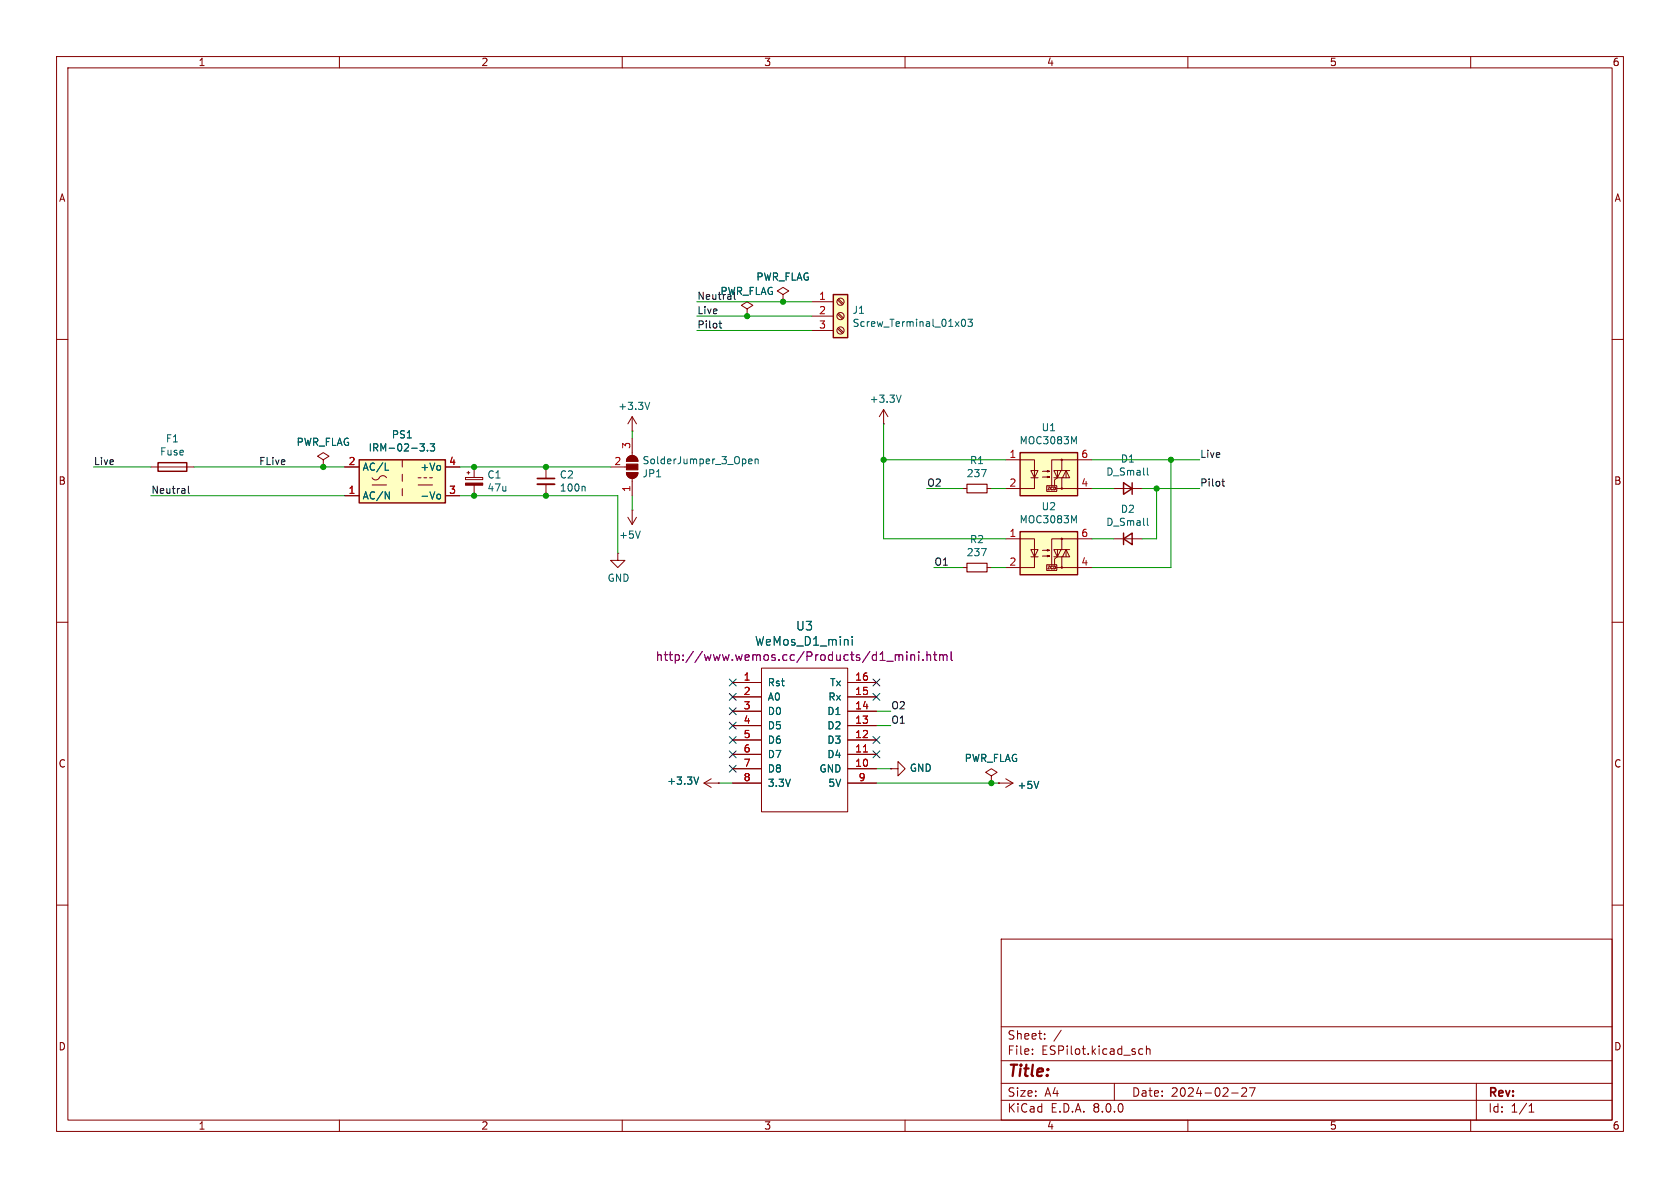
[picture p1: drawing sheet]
<svg xmlns="http://www.w3.org/2000/svg" width="297mm" height="210mm" viewBox="0 0 297 210" stroke-linecap="round" stroke-linejoin="round" font-family="sans-serif">
<g fill="none" stroke="#840000" stroke-width=".18">
<path d="M10 10h277v190h-277zM12 12h273v186h-273zM60 10v2M110 10v2M160 10v2M210 10v2M260 10v2M10 60h2M285 60h2M10 110h2M285 110h2M157.5 135.9h1.2v-1.3l1.3 1.3-1.3 1.3v-1.3"/>
<path d="M157.5 135.9h.1M175.3 137.2l1-.7-1-.6-1.1 .6 1.1 .7v1.2M175.3 138.4h.1M176.5 138.4h.1M176.5 138.4h2.6M177.8 137.7l1.3 .7M179.1 138.4l-1.3 .8M10 160h2M285 160h2M177 166h108v32h-108zM60 198v2M110 198v2"/>
<path d="M160 198v2M177 194.5h108M177 191.5h108M177 187.5h108M177 181.5h108M182.5 186.3v.1M182.5 185.5v.1M184.7 183.6v.1M184.7 182.8v.1M187.6 182.1l-1.3 2M197 191.5v3M201.4 186.3l.2 .1 .4-.1"/>
<path d="M202 185.5l-.4-.1-.2 .1M202.7 185.5l.2-.1 .3 .1 .1 .9M202.7 184.9v1.5M210 198v2M217.7 193.2h1.2M219.5 192.4l.6-.1 .2 .1 .1 .3-.9 1.1h.9M220.9 192.3h1l-.7 1.5M260 198v2M261 191.5v6.5M270.3 196.6h.9M270.3 195.5l.4-.4v1.5"/>
</g>
<path d="M183.6 138.1l-.4 1.3" fill="none" stroke="#006464" stroke-width=".18"/>
<path d="M63.5 81.3h15.2v7.6h-15.2z" fill="#ffffc2"/>
<path d="M63.5 81.3h15.2v7.6h-15.2zM198.6 85.3l1.6 1.1-1.6 1zM198.6 95.3l1.6-1.1v2.1zM198.6 94.2v2.1M200.2 85.3v2.1" fill="none" stroke="#840000" stroke-width=".25"/>
<g fill="none" stroke="#840000" stroke-width=".18">
<path d="M132.1 54.6l1-.6-1-.7-1 .7 1 .6v1.3M132.1 55.9h.1M138.4 52.1l1-.7-1-.6-1 .6 1 .7v1.2M138.4 53.3h.1M111.8 77.5v3M156.2 74.9h.1M156.2 72.4l-.8 1.3M156.2 72.4v2.5M156.2 72.4l.8 1.3M61 87.6h2.5M61 82.6h2.5M65.8 84.5a.8 .8 0 0 0 .8 .3 .8 .8 0 0 0 .6-.6 .73 .73 0 0 1 1.1 .3"/>
<path d="M65.8 85.7h2.5M71.1 81.3v1.3M71.1 83.8v1.3M71.1 86.4v1.2M73.9 85.7h2.6M73.9 84.5h.5M74.9 84.5h.5M75.9 84.5h.6M78.7 87.6h2.6M78.7 82.6h2.6M82.3 84.4h3v.4h-3zM82.5 83.6h.6"/>
<path d="M82.8 83.3v.5M83.8 82.6v1.8M83.8 85.8v1.8M96.5 82.6v2M96.5 85.6v2M107.9 82.6h2.8M109.2 97.8v1.3h1.3l-1.3 1.2-1.3-1.2h1.3M109.2 97.8h.1M110.7 83.6h2.1a1.02 1.02 0 0 1-1 1 1.02 1.02 0 0 1-1.1-1zM111 80.8a1.02 1.02 0 0 1 1.1-.2 1.02 1.02 0 0 1 .7 .9h-2.1zM111.8 84.6v3M196.8 86.4h5.1"/>
<path d="M196.8 95.3h5.1M124.5 138.4l1.2 .8M124.5 138.4h2.5M125.7 137.7l-1.2 .7M127 138.4h.1"/>
</g>
<g fill="none" stroke="#006464" stroke-width=".18">
<path d="M74.2 78.5h.8l-.4 .4 .4 .2v.4l-.2 .2h-.4M75.6 79.6v.1M76 78.5h.8l-.4 .4 .4 .2v.5l-.2 .1-.6-.1M159.3 69.8l-.4 1.3M68.1 86.9l.7 1.3v-1.3M68.1 83.1h.6M77.5 87.4h.3l.1 .2-.1 .5-.3 .1M103.3 86l.1 .1v.7M132.3 81.6l.7-.2-.1-.2-.4-.1-.2 .2 .1 .6h.5M133.5 81.3l.2-.2 .3 .1v.8M133.5 81.1v.9M202.8 82.7v1.1l.2 .2"/>
<path d="M202.8 91.6v1.1l.2 .2M123.5 137.4l-.4 1.2"/>
</g>
<g fill="#840000" stroke="#840000" stroke-width=".18">
<path d="M82.3 85.4h3v.4h-3z"/>
<path d="M110.7 83.6h2.1a1.02 1.02 0 0 1-1 1 1.02 1.02 0 0 1-1.1-1z"/>
<path d="M110.7 82h2.1v1.1h-2.1z"/>
<path d="M111 80.8a1.02 1.02 0 0 1 1.1-.2 1.02 1.02 0 0 1 .7 .9h-2.1z"/>
</g>
<path d="M95 85.6h3" fill="none" stroke="#840000" stroke-width=".33"/>
<path d="M95 84.6h3" fill="none" stroke="#840000" stroke-width=".3"/>
<path d="M180.3 94h10.2v7.6h-10.2z" fill="#ffffc2"/>
<g fill="none" stroke="#840000" stroke-width=".18">
<path d="M177.8 95.3h5.1v5h-5.1M182.2 97.2h1.3l-.6 1.2zM182.2 98.4h1.3M184.3 98.3h1.2l-.3 .1v-.2l.3 .1M184.3 97.3h1.2l-.3 .1v-.2l.3 .1M185 99.8h1.8v1h-1.8zM186.3 98.4h2.8l-.6-1.2-.7 1.2M186.9 97.2v1.2l-.5 .4v1M187.6 97.2l-.7 1.2-.6-1.2h2.8M187.7 98.4v1.9h5.3M187.7 95.3h-1.8v4.5M188.5 97.2v1.2"/>
<path d="M193 95.3h-5.3v1.9M134.6 118.1h15.3v25.4h-15.3zM186.8 100.3h.9M129.5 120.7h5.1M129.5 135.9h5.1M129.5 133.4h5.1M129.5 130.8h5.1M129.5 128.3h5.1M129.5 125.7h5.1M129.5 123.2h5.1M129.5 138.4h5.1M149.9 120.7h5"/>
<path d="M149.9 135.9h5M149.9 133.4h5M149.9 130.8h5M149.9 128.3h5M149.9 125.7h5M149.9 123.2h5M149.9 138.4h5"/>
<circle cx="187.7" cy="95.3" r=".13"/>
<circle cx="187.7" cy="100.3" r=".13"/>
</g>
<path d="M180.3 94h10.2v7.6h-10.2z" fill="none" stroke="#840000" stroke-width=".25"/>
<path d="M189.9 92.1l.4-.9v1.2M150.7 112.5v.2M150.7 113v1.1" fill="none" stroke="#006464" stroke-width=".18"/>
<path d="M152.6 132.9h.8" fill="none" stroke="#a90000" stroke-width=".18"/>
<g fill="none" stroke="#840084" stroke-width=".18">
<path d="M158.3 115.7v1M158.3 115.9l.4-.2 .2 .3M158.9 116l.2-.3 .4 .1 .1 .9M158.9 116v.7M160.3 115.2v.2M160.3 115.7v1M161 115.9l.3-.2 .3 .1 .1 .9M161 115.7v1M162.4 115.2v.2M162.4 115.7v1M163.1 116.6v.1M163.9 115.9l.2-.2 .3 .1 .1 .9"/>
<path d="M163.9 115.2v1.5M165 115.7h.6M165.2 115.2v1.3l.4 .2M166.1 115.9l.5-.2 .2 .3M166.1 115.7v1M166.8 116l.2-.3 .3 .1 .1 .9M166.8 116v.7M168.1 115.2v1.3l.3 .2"/>
</g>
<path d="M180.3 80h10.2v7.6h-10.2z" fill="#ffffc2"/>
<g fill="none" stroke="#840000" stroke-width=".18">
<path d="M111.8 76.2h.1M111.8 73.7v2.5M111.8 73.7l-.8 1.2M111.8 73.7l.7 1.2M26.7 82.6h7.6M57.1 81.3l1.1-.7-1.1-.6-1 .6 1 .7v1.3M57.1 82.6h.1M111 91.4l.8 1.3M111.8 90.2h.1M111.8 90.2v2.5M112.5 91.4l-.7 1.3M170.2 86.4h.7"/>
<path d="M174.5 86.4h.8M177.8 81.3h5.1v5.1h-5.1M182.2 83.2h1.3l-.6 1.3zM182.2 84.5h1.3M184.3 84.3h1.2l-.3 .2v-.3l.3 .1M184.3 83.3h1.2l-.3 .1v-.2l.3 .1M185 85.9h1.8v1h-1.8zM186.3 84.5h2.8l-.6-1.3-.7 1.3M186.8 86.4h.9M186.9 83.2v1.3l-.5 .3v1.1M187.6 83.2l-.7 1.3-.6-1.3h2.8M187.7 84.5v1.9h5.3"/>
<path d="M187.7 81.3h-1.8v4.6M188.5 83.2v1.3M193 81.3h-5.3v1.9M170.2 100.3h.7M174.5 100.3h.8"/>
<circle cx="187.7" cy="86.4" r=".13"/>
<circle cx="187.7" cy="81.3" r=".13"/>
</g>
<path d="M27.9 81.8h5.1v1.5h-5.1zM180.3 80h10.2v7.6h-10.2z" fill="none" stroke="#840000" stroke-width=".25"/>
<path d="M114.9 71.1l-.5 1.3M189.9 78.1l.4-.9v1.3M113.2 93.9l-.4 1.2M173.5 83h.9l-.6 1.3M173.5 97h.9l-.6 1.2" fill="none" stroke="#006464" stroke-width=".18"/>
<path d="M170.9 85.6h3.6v1.5h-3.6zM170.9 99.6h3.6v1.5h-3.6z" fill="none" stroke="#840000" stroke-width=".2"/>
<path d="M147.3 52.1h2.6v7.6h-2.6z" fill="#ffffc2"/>
<path d="M147.3 52.1h2.6v7.6h-2.6z" fill="none" stroke="#840000" stroke-width=".25"/>
<g fill="none" stroke="#840000" stroke-width=".18">
<path d="M132.1 55.9h.1M138.4 53.3h.1M143.5 53.3h3.8M143.5 55.9h3.8M143.5 58.4h3.8M148.1 58.1l.8 .8M148.1 55.5l.8 .9M148.1 53l.8 .8M148.2 57.9l.9 .9M148.2 55.4l.9 .8M148.2 52.8l.9 .9M57.1 82.6h.1"/>
<path d="M61 87.6h2.5M61 82.6h2.5M78.7 87.6h2.6M78.7 82.6h2.6M127 138.4h.1M129.5 120.7h5.1M129.5 135.9h5.1M129.5 133.4h5.1M129.5 130.8h5.1M129.5 128.3h5.1M129.5 125.7h5.1M129.5 123.2h5.1"/>
<path d="M129.5 138.4h5.1M149.9 120.7h5M149.9 135.9h5M149.9 133.4h5M149.9 130.8h5M149.9 128.3h5M149.9 125.7h5M149.9 123.2h5M149.9 138.4h5M157.5 135.9h.1M175.3 138.4h.1M176.5 138.4h.1"/>
<circle cx="148.6" cy="55.9" r=".63"/>
<circle cx="148.6" cy="53.3" r=".63"/>
<circle cx="148.6" cy="58.4" r=".63"/>
</g>
<path d="M170.1 56.6l.2-.2a.68 .68 0 0 1 .4 .7 .68 .68 0 0 1-.4 .6l-.2-.1-.1-.4zM171.1 56.4h.8l-.4 .5 .3 .1v.6l-.1 .1-.6-.1M74.2 78.5h.8l-.4 .4 .4 .2v.4l-.2 .2h-.4M75.6 79.6v.1M76 78.5h.8l-.4 .4 .4 .2v.5l-.2 .1-.6-.1M68.1 86.9l.7 1.3v-1.3M68.1 83.1h.6M77.5 87.4h.3l.1 .2-.1 .5-.3 .1M150.7 112.5v.2M150.7 113v1.1M123.5 137.4l-.4 1.2M183.6 138.1l-.4 1.3" fill="none" stroke="#006464" stroke-width=".18"/>
<path d="M127.1 57.1h.5M127.3 56.7v1.1l.3 .2M33.3 85.9v1.1l.2 .2M216 85.1h.5M216.2 84.7v1.1l.3 .1" fill="none" stroke="#0f0f0f" stroke-width=".18"/>
<g fill="none" stroke="#009600" stroke-width=".18">
<path d="M123.2 53.3h20.3M123.2 58.4h20.3M123.2 55.9h20.3M111.8 76.2v1.3M156.2 74.9v20.4h21.6M16.5 82.6h10.2M26.7 87.6h34.3M34.3 82.6h26.7M81.3 82.6h26.6M81.3 87.6h27.9v10.2M111.8 87.6v2.6M156.2 81.3h21.6"/>
<path d="M163.8 86.4h6.4M175.3 86.4h2.5M193 86.4h3.8M193 81.3h19.1M193 95.3h3.8M201.9 86.4h10.2M204.5 86.4v8.9h-2.6M207 81.3v19h-14M165.1 100.3h5.1M175.3 100.3h2.5M127 138.4h2.5M154.9 128.3h2.6"/>
<path d="M154.9 138.4h21.6M154.9 135.9h2.6M154.9 125.7h2.6"/>
</g>
<g fill="none" stroke="#000084" stroke-width=".18">
<path d="M128.9 125.1l1.2 1.2M128.9 135.3l1.2 1.2M128.9 130.2l1.2 1.2M128.9 120l1.2 1.3M128.9 122.6l1.2 1.2M128.9 132.7l1.2 1.3M128.9 127.7l1.2 1.2M130.1 125.1l-1.2 1.2M130.1 135.3l-1.2 1.2M130.1 130.2l-1.2 1.2M130.1 120l-1.2 1.3M130.1 122.6l-1.2 1.2"/>
<path d="M130.1 132.7l-1.2 1.3M130.1 127.7l-1.2 1.2M154.3 132.7l1.2 1.3M154.3 130.2l1.2 1.2M154.3 120l1.2 1.3M154.3 122.6l1.2 1.2M155.5 132.7l-1.2 1.3M155.5 130.2l-1.2 1.2M155.5 120l-1.2 1.3M155.5 122.6l-1.2 1.2"/>
</g>
<g fill="none" stroke="#840084" stroke-width=".18">
<path d="M158.3 115.7v1M158.3 115.9l.4-.2 .2 .3M158.9 116l.2-.3 .4 .1 .1 .9M158.9 116v.7M160.3 115.2v.2M160.3 115.7v1M161 115.9l.3-.2 .3 .1 .1 .9M161 115.7v1M162.4 115.2v.2M162.4 115.7v1M163.1 116.6v.1M163.9 115.9l.2-.2 .3 .1 .1 .9"/>
<path d="M163.9 115.2v1.5M165 115.7h.6M165.2 115.2v1.3l.4 .2M166.1 115.9l.5-.2 .2 .3M166.1 115.7v1M166.8 116l.2-.3 .3 .1 .1 .9M166.8 116v.7M168.1 115.2v1.3l.3 .2"/>
</g>
<path d="M152.6 132.9h.8" fill="none" stroke="#a90000" stroke-width=".18"/>
<g fill="#009600" stroke="#009600" stroke-width=".18">
<circle cx="57.1" cy="82.6" r=".46"/>
<circle cx="83.8" cy="82.6" r=".46"/>
<circle cx="96.5" cy="87.6" r=".46"/>
<circle cx="96.5" cy="82.6" r=".46"/>
<circle cx="83.8" cy="87.6" r=".46"/>
<circle cx="207" cy="81.3" r=".46"/>
<circle cx="204.5" cy="86.4" r=".46"/>
<circle cx="175.3" cy="138.4" r=".46"/>
<circle cx="138.4" cy="53.3" r=".46"/>
<circle cx="156.2" cy="81.3" r=".46"/>
<circle cx="132.1" cy="55.9" r=".46"/>
</g>
<text font-size="2.8" fill="#840000" x="178" y="190.9">Title:</text>
<text font-size="2.1" fill="#006464" x="140.6" y="111.7">U3</text>
<g font-size="2.1" fill="#840084">
<text x="115.8" y="117">http://www.wemos.cc/Products/d1_mini.html</text>
<text x="133.4" y="114.4">WeMos_D1_mini</text>
</g>
<g font-size="2.1" fill="#840000">
<text x="178" y="184">Sheet:</text>
<text x="178" y="186.7">File:</text>
<text x="184.1" y="186.7">ESPilot.kicad_sch</text>
<text x="178" y="196.9">KiCad</text>
<text x="178" y="194.1">Size:</text>
<text x="184.7" y="194.1">A4</text>
<text x="185.7" y="196.9">E.D.A.</text>
<text x="193.3" y="196.9">8.0.0</text>
<text x="200" y="194.1">Date:</text>
<text x="207" y="194.1">2024-02-27</text>
<text x="263" y="194.3">Rev:</text>
<text x="263" y="196.9">Id:</text>
<text x="267.1" y="196.9">1/1</text>
</g>
<g font-size="1.8" fill="#840000">
<text x="35" y="11.9">1</text>
<text x="85" y="11.9">2</text>
<text x="135" y="11.9">3</text>
<text x="185" y="11.9">4</text>
<text x="235" y="11.9">5</text>
<text x="285" y="11.9">6</text>
<text x="10.3" y="35.9">A</text>
<text x="285.3" y="35.9">A</text>
<text x="10.3" y="85.9">B</text>
<text x="285.3" y="85.9">B</text>
<text x="10.3" y="135.9">C</text>
<text x="285.3" y="135.9">C</text>
<text x="10.3" y="185.9">D</text>
<text x="285.3" y="185.9">D</text>
<text x="35" y="199.9">1</text>
<text x="85" y="199.9">2</text>
<text x="135" y="199.9">3</text>
<text x="185" y="199.9">4</text>
<text x="235" y="199.9">5</text>
<text x="285" y="199.9">6</text>
</g>
<g font-size="1.8" fill="#006464">
<text x="123.2" y="53.1">Neutral</text>
<text x="127.3" y="52.3">PWR_FLAG</text>
<text x="133.6" y="49.8">PWR_FLAG</text>
<text x="150.6" y="55.7">J1</text>
<text x="150.6" y="58">Screw_Terminal_01x03</text>
<text x="153.6" y="71.4">+3.3V</text>
<text x="69.2" y="77.7">PS1</text>
<text x="109.2" y="72.7">+3.3V</text>
<text x="184" y="76.4">U1</text>
<text x="28.2" y="80.7">Fuse</text>
<text x="29.2" y="78.4">F1</text>
<text x="52.3" y="79">PWR_FLAG</text>
<text x="64" y="83.4">AC/L</text>
<text x="65.1" y="80">IRM-02-3.3</text>
<text x="74.2" y="83.4">+Vo</text>
<text x="113.5" y="82.3">SolderJumper_3_Open</text>
<text x="171.4" y="82.2">R1</text>
<text x="180.1" y="78.7">MOC3083M</text>
<text x="198" y="82">D1</text>
<text x="64" y="88.5">AC/N</text>
<text x="74.2" y="88.5">-Vo</text>
<text x="86.1" y="84.8">C1</text>
<text x="86.1" y="87.1">47u</text>
<text x="98.9" y="84.8">C2</text>
<text x="98.9" y="87.1">100n</text>
<text x="113.5" y="84.6">JP1</text>
<text x="170.8" y="84.6">237</text>
<text x="195.5" y="84.3">D_Small</text>
<text x="109.3" y="95.4">+5V</text>
<text x="180.1" y="92.7">MOC3083M</text>
<text x="184" y="90.4">U2</text>
<text x="195.5" y="93.2">D_Small</text>
<text x="198" y="90.9">D2</text>
<text x="170.8" y="98.5">237</text>
<text x="171.4" y="96.2">R2</text>
<text x="107.3" y="103">GND</text>
<text x="135.6" y="121.5">Rst</text>
<text x="135.6" y="124.1">A0</text>
<text x="146.3" y="124.1">Rx</text>
<text x="146.6" y="121.5">Tx</text>
<text x="135.6" y="126.6">D0</text>
<text x="135.6" y="129.1">D5</text>
<text x="135.6" y="131.7">D6</text>
<text x="146.2" y="131.7">D3</text>
<text x="146.2" y="129.1">D2</text>
<text x="146.2" y="126.6">D1</text>
<text x="135.6" y="134.2">D7</text>
<text x="135.6" y="136.8">D8</text>
<text x="144.8" y="136.8">GND</text>
<text x="146.2" y="134.2">D4</text>
<text x="160.7" y="136.6">GND</text>
<text x="170.4" y="134.9">PWR_FLAG</text>
<text x="117.9" y="138.9">+3.3V</text>
<text x="135.6" y="139.3">3.3V</text>
<text x="146.3" y="139.3">5V</text>
<text x="179.8" y="139.7">+5V</text>
</g>
<g font-size="1.8" fill="#a90000">
<text x="144.7" y="53.1">1</text>
<text x="144.7" y="55.6">2</text>
<text x="144.7" y="58.2">3</text>
<text x="61.5" y="82.3">2</text>
<text x="79.3" y="82.3">4</text>
<text x="108.5" y="82.3">2</text>
<text x="111.5" y="79.4" transform="rotate(-90 111.5 79.4)">3</text>
<text x="178.4" y="81">1</text>
<text x="191.1" y="81">6</text>
<text x="61.5" y="87.4">1</text>
<text x="79.3" y="87.4">3</text>
<text x="111.5" y="87.1" transform="rotate(-90 111.5 87.1)">1</text>
<text x="178.4" y="86.1">2</text>
<text x="191.1" y="86.1">4</text>
<text x="178.4" y="95">1</text>
<text x="191.1" y="95">6</text>
<text x="178.4" y="100.1">2</text>
<text x="191.1" y="100.1">4</text>
<text x="131.4" y="120.4">1</text>
<text x="131.4" y="122.9">2</text>
<text x="131.4" y="125.5">3</text>
<text x="151.1" y="125.5">14</text>
<text x="151.1" y="122.9">15</text>
<text x="151.1" y="120.4">16</text>
<text x="131.4" y="128">4</text>
<text x="131.4" y="130.6">5</text>
<text x="151.1" y="130.6">12</text>
<text x="151.1" y="128">13</text>
<text x="131.4" y="133.1">6</text>
<text x="131.4" y="135.6">7</text>
<text x="151.1" y="135.6">10</text>
<text x="151.1" y="133.1">11</text>
<text x="131.4" y="138.2">8</text>
<text x="151.7" y="138.2">9</text>
</g>
<g font-size="1.8" fill="#0f0f0f">
<text x="123.2" y="58.2">Pilot</text>
<text x="123.2" y="55.6">Live</text>
<text x="16.5" y="82.3">Live</text>
<text x="45.7" y="82.3">FLive</text>
<text x="212.1" y="81">Live</text>
<text x="26.7" y="87.4">Neutral</text>
<text x="163.8" y="86.1">O2</text>
<text x="212.1" y="86.1">Pilot</text>
<text x="165.1" y="100.1">O1</text>
<text x="157.5" y="125.5">O2</text>
<text x="157.5" y="128">O1</text>
</g>
<g font-size=".7" fill="#840000">
<text x="185" y="86.8">ZCD</text>
<text x="185" y="100.8">ZCD</text>
</g>
</svg>
